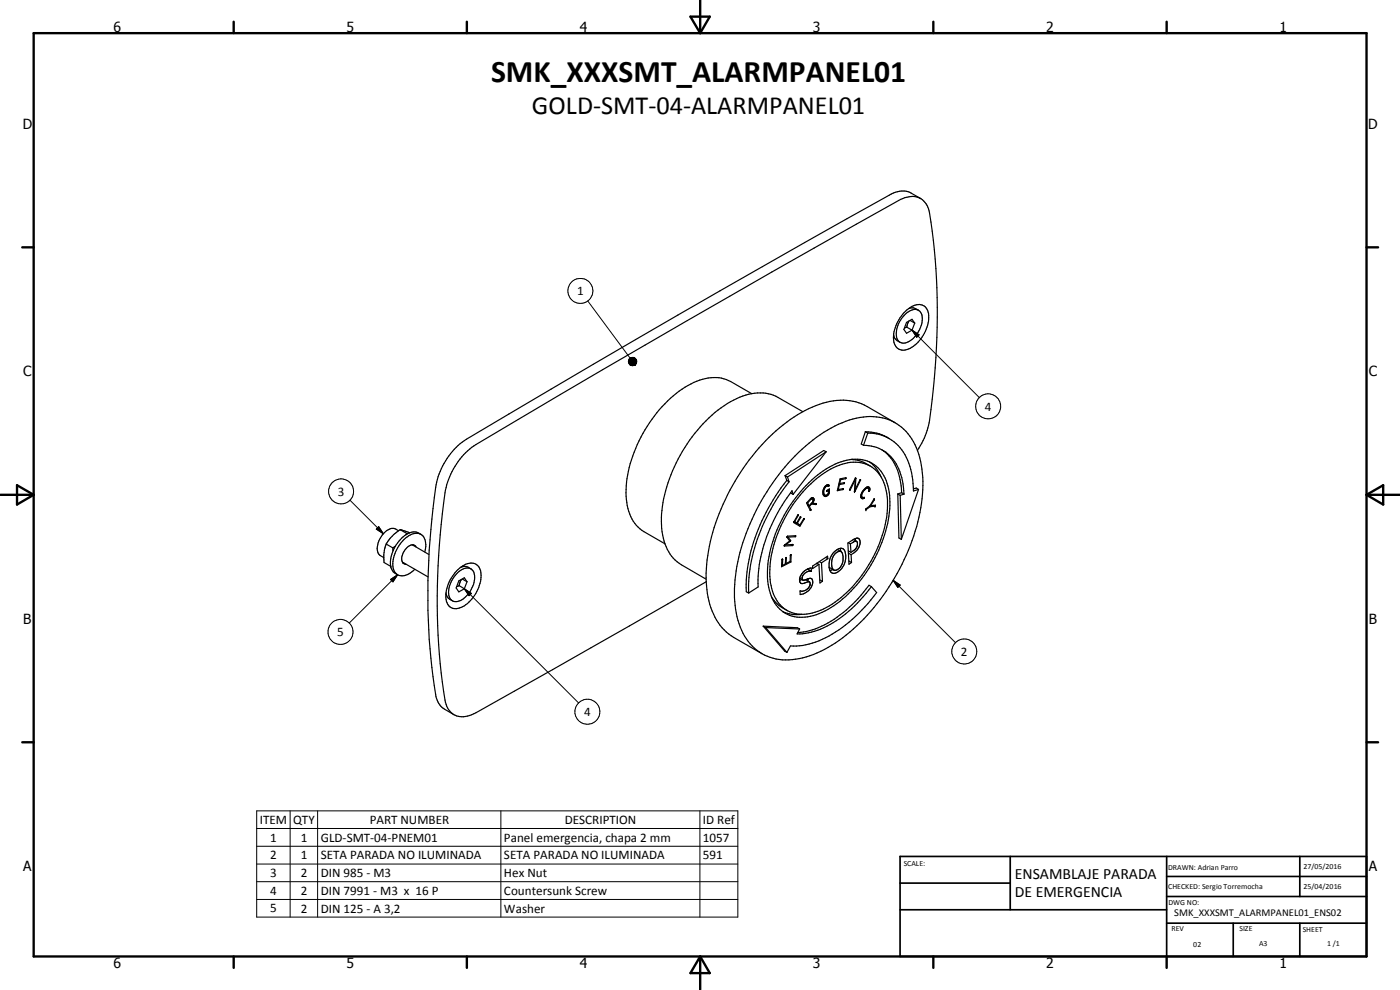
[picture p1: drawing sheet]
<svg xmlns="http://www.w3.org/2000/svg" width="420mm" height="297mm" viewBox="0 0 420 297" stroke-linecap="round" stroke-linejoin="round" font-family="sans-serif">
<g fill="none" stroke="#000" stroke-width=".35">
<path d="M276.3 59.6l-2.8-1.6a6.4 6.4 0 0 0-6.6 .5l-25.4 14.3-38.1 21.7-63.4 37.3a21.3 21.3 0 0 0-9.2 14.4 202.4 202.4 0 0 0 0 62.8 5.8 5.8 0 0 0 2.6 3.8l2.8 1.6M271.3 93.8a5.6 5.6 0 0 1 5.5-2.3 4 4 0 0 1 1.9 4.8 11 11 0 0 1-6.9 8.7 2.94 2.94 0 0 1-3.6-3.2 11.6 11.6 0 0 1 3.1-8zM271.7 94.3a3.5 3.5 0 0 1 4.1-1.1 4.5 4.5 0 0 1 .2 5.5 6.3 6.3 0 0 1-5.1 4.3 2.78 2.78 0 0 1-1.8-3.8 8.8 8.8 0 0 1 2.6-4.9zM272.1 98.2l-.7 .3M272.1 98.2l1.6 .9M272.7 92.6l1.5-.2 1.5 .7M272.8 96.3l-.7 1.9M273.1 96.1l1.4 .8M274.5 96.9l-.8-1.1-1.6 .9-.8 2.1 .8 1.2 1.6-.9M274.5 96.9l-.8 2.2M225.6 118.1l-6.3-3.6a13 13 0 0 0-12.8 1.2 40.5 40.5 0 0 0-18.6 32.2 12.9 12.9 0 0 0 5.3 11.6l6.3 3.7M225.6 118.1a11.2 11.2 0 0 1 7.9 1.2l7.4 4.2"/>
<path d="M225.6 118.1a29.1 29.1 0 0 0-16.2 10.9 43.9 43.9 0 0 0-10.9 28.5 14.5 14.5 0 0 0 5.4 11.5l8 4.8M268.2 100.4l.6 1.4 1.3 .9M247.9 135.6l-.7-.4-11.6 7.5M247.9 135.6l-9.9 12.7M247.9 135.6l-11.6 7.5M255.4 137.8a10.4 10.4 0 0 1 5.8 2M259.2 133.6a11.7 11.7 0 0 1 11.4 9.7l.7 5M259.7 129.5l-1.2 3.7 .7 .4M259.7 129.5l.7 .5M259.7 129.5a13 13 0 0 1 6.5 1.7M260.4 130l-1.2 3.6M260.4 130l3.5 .3 2.3 .9"/>
<path d="M260.9 138.6a10.2 10.2 0 0 1 3.5 4.4M264.5 134.9a14.1 14.1 0 0 1 6 10.9l.1 2M266.2 131.2a14.8 14.8 0 0 1 7.6 11.7l.3 4.4 1.6-.4M268.3 126.7a17.7 17.7 0 0 0-15.6 .2 49.5 49.5 0 0 0-20 16.8 62.7 62.7 0 0 0-12.3 33 23.9 23.9 0 0 0 4.8 16.5l1.9 1.9 1.6 1M275.3 135.1a23.6 23.6 0 0 0 4.1-12.2 198.7 198.7 0 0 0-.7-60.2 5.3 5.3 0 0 0-7.7-3.1l-39.4 22-25.3 14.6-63.5 37.2a21.8 21.8 0 0 0-9.2 14.5 205.7 205.7 0 0 0 .1 62.8 5.3 5.3 0 0 0 7.9 3.8l24.3-13.6 46.1-26.4M119.6 159.3a2.7 2.7 0 0 0-3.9 .2 6.2 6.2 0 0 0-2.2 6.5l.4 .5 1.3 .8M120.1 158.9l2.9 1M120.1 158.9l-2 1.5-2.2 2.8M120.1 158.9l2 1.2M235.6 142.7l.5 1.4M235.6 142.7l.7 .4M236.1 144.1a53.5 53.5 0 0 0-12.2 32.3l.1 1.1 .7 .4"/>
<path d="M236.1 144.1l.7 .5M236.3 143.1l.5 1.5M236.8 144.6a54.7 54.7 0 0 0-12.1 31v2.3M237.3 147.8l.7 .5M238 148.3l-.3-1.1a46.8 46.8 0 0 0-10.2 27.8v1.1l-2.8 1.8M238.3 156.5l1.8 1M238.3 156.5l1 .5M238.3 156.5l.4 .2M238.3 156.5h.2M238.8 156.8l-.1 .3M239.3 157l.8 .5M240.1 155.1h.1"/>
<path d="M240.1 155.1l-1 1.8-.6-.4M240.2 155.1h.1M240.3 155.1l-1 1.9M241.2 155.6l-1.1 1.9M241.2 155.6h.1M241.3 155.6h.1M241.4 155.6l-1.3 2.3-1.9-1.1 1.3-2.3 .1 .1-1.1 1.9M241.9 145.7a24.1 24.1 0 0 1 13.9-7.9 9.8 9.8 0 0 1 10.7 8 30.9 30.9 0 0 1-3.3 20.4 39.3 39.3 0 0 1-14.7 16.6 13.4 13.4 0 0 1-12.1 1.6 11 11 0 0 1-5.9-9.1 36.4 36.4 0 0 1 7.5-24.9zM242.2 150.7l.2 .2M242.3 151.5l.5 .3M242.4 150.9l.4 .9M242.4 151.7l.5 .2"/>
<path d="M242.5 145.9a21.8 21.8 0 0 1 13.6-7.2 9.1 9.1 0 0 1 9.4 6.9 28.4 28.4 0 0 1-2.5 19.5 35.6 35.6 0 0 1-16.7 18 10.3 10.3 0 0 1-12.2-1.6 15.8 15.8 0 0 1-2.9-12.6 40.4 40.4 0 0 1 11.3-23zM242.9 151.9l.5 1.1M243.2 153.1v.1M243.4 153h.1M243.4 151.2l.1 .1M243.4 153l-.2 .2M243.5 149.4h.1a.6 .6 0 0 1 .7 .3 .6 .6 0 0 1-.1 .7M243.5 149.4l-1.4 1.5 1.1 2.2M243.5 149.4l.4 .2M243.5 151.3l-.6 .6M243.5 151.3l1.3 .1M243.6 150.9l.1 .1"/>
<path d="M243.7 151l1.2 .1-.1 .3M243.9 149.6l-.5 .2-1 1.1M243.9 149.6l.1 .7M244 150.3l-1.2 1.5M244 150.3l.2 .1M244.2 150.4l-.5 .6M244.2 151l.6 .4M247 148.3l.6 .3M248.1 147.2l.8-.5-.1 1.4M248.1 147.2h.1M248.1 145.5l.4 .3M248.1 145.5h.5l.1 .3"/>
<path d="M248.1 145.5l-.2 .2a2.49 2.49 0 0 0-.5 3.1 1.23 1.23 0 0 0 1.4-.7M248.4 145.8h.1M248.4 147l.3 .1M248.5 145.8l-.5 .1-.5 .5-.3 .8v.8a.76 .76 0 0 0 1 .6 .76 .76 0 0 0 .5-1v-.5M248.5 145.8h.2M248.6 148l.2 .1M248.7 147.1l-.5 .3-.1-.2M248.7 145.8h.1M251.4 146.8l.2 .1M251.7 145.3l.2 .1M251.8 144.9l.2 .2M251.9 145.4l-.3 1.5"/>
<path d="M252 145.1l1.4-.3-.1 .3M252.1 143.8l.2 .1M252.3 143.9l-.3 1.2M253.3 145.1l-1.4 .3M253.3 145.1h.1M253.7 143.6l-1.4 .3M253.7 143.6h.1M253.8 143.6v-.3l-1.7 .4-.8 3.5 1.7-.3 .1-.2-1.5 .2M256.4 146.9h.2M256.4 147.5h.1M256.5 143.9l.2 .1M256.5 147.5h.1"/>
<path d="M256.6 146.9l1.6-3-1.8 3.6M256.7 143.6l-1.7 3.4h.2l1.5-3M256.7 144l-.3 3.5M256.7 143.5l.2 .1-.3 3.3M256.7 143.5v.1M256.8 143.5h.1M258.3 149l.4 .6 .5-.1M258.3 149l.5 .3M258.8 149.3h.1M258.8 149.3l.4 .2M259.4 149.2v.1M259.4 149.3l-.2 .2"/>
<path d="M259.9 152.7h.1M260.1 146.2l.5 .2M260.6 146.4h-.2a2.5 2.5 0 0 0-1.8 2.1 .55 .55 0 0 0 .1 .6 .55 .55 0 0 0 .7 .1M260.6 146.4l.2 .4-.1 .6a.74 .74 0 0 0 .2-1.1 .74 .74 0 0 0-1.2 .1l-1.1 1.5-.3 1.1M260.9 151.9l.2 .1M261.1 151.6l.2 .1M261.1 152l-1.3 1 .1-.3M262.1 151.6l.5 .3M262.2 149.9h.2M262.2 149.8l-1.1 2-1.2 .9M262.3 149.7h.1M262.3 149.8h-.1"/>
<path d="M262.3 149.7v.1M262.4 149.9l-1.1 1.8M262.4 149.7l.1 .1M262.5 149.8l-.1 .1M262.6 151.9l-1.5 .1M262.7 151.6l-1.4 .1M262.7 151.8l-.1 .1M262.7 151.6v.2M262.7 151.6h.1M262.7 151.8h.1M269.4 148.2l.4 13.2 .7 .4M269.4 148.2l.8 .4"/>
<path d="M270.2 148.6l.3 13.2M270.6 147.8l-1.2 .4M270.6 147.8l.7 .5M271.3 148.3l-1.1 .3M274.1 146.7l.9-.3 .7 .5M275.7 146.9l-5.2 14.9M115.9 163.2a11.2 11.2 0 0 0-.6 5.6l2 1M115.9 163.2l2 1.2M117.9 164.4v.9M118.7 163.8l-.8 .6M120.8 168.7l7.7 4.4M120.9 168.9h.3"/>
<path d="M121.9 160.4a10.1 10.1 0 0 0-4.5 10.1l.6 1.1 1.3 .9M122.1 160.1h.2M122.1 160.1l-.3 .3M122.3 160.1l-.4 .3M122.3 160.1a3.4 3.4 0 0 1 4 .2M123.8 163.5l4.9 2.9M124 163.5l.2 .2M124.9 164.1a1.71 1.71 0 0 0-2.9 .4 4 4 0 0 0-1.1 4.5l1 .3M126.4 160.4a4.3 4.3 0 0 0-5.1 1.4 9.6 9.6 0 0 0-3 9.6 3.1 3.1 0 0 0 4.8 .5l1.4-1.1M126.4 160.4a4.6 4.6 0 0 1 1.1 5.2M133.8 178l.6 1.4 1.4 .9M136.9 172.3a3.7 3.7 0 0 1 4.5-1.6 4.4 4.4 0 0 1 .3 5.6 6.5 6.5 0 0 1-5.1 4.2 2.51 2.51 0 0 1-1.9-3.3 8.8 8.8 0 0 1 2.2-4.9z"/>
<path d="M137 171.4a5.1 5.1 0 0 1 5.8-2.2 4.2 4.2 0 0 1 1.5 4.7 11.1 11.1 0 0 1-6.4 8.5 2.97 2.97 0 0 1-4.1-3 11.5 11.5 0 0 1 3.2-8zM137.8 175.7l-.7 .3M137.8 175.7l1.5 1M138.3 170.2l1.6-.2 1.4 .7M138.5 173.9l-.7 1.8M138.8 173.7l1.4 .8M140.2 174.5l-.9-1.1-1.6 .9-.8 2.1 .8 1.2 1.6-.9M140.2 174.5l-.9 2.2M212 174.5a56.6 56.6 0 0 1 8.6-30.1 55.2 55.2 0 0 1 22-21.8 19.6 19.6 0 0 1 16-1.4l10.5 5.9a18.6 18.6 0 0 1 7.7 14.8 54.8 54.8 0 0 1-8.3 31.5 55.5 55.5 0 0 1-22.2 22 22.5 22.5 0 0 1-13.4 2.3l-1.8-.5-2.4-1.1M212 174.5a21.3 21.3 0 0 0 6 15.2l2.2 1.6 8.5 4.8M231.6 179.1l2.1 2.5 2.5 1.5M234.6 169.5l.2 .2"/>
<path d="M235.4 163.8h.1M235.5 163.4l.2 .1M235.7 168.9l.2 .2M235.9 169.1v-1.8l-.2 1.9-.9 .5M236.2 161.1l.8 1.2-1.4 1.1-.2 .4M236.2 161.1l.2-.2 2.4-.2-.1 .3-2.2 .2M236.2 161.1h.1M236.2 161l.3 .2M236.5 161.2l.8 .9-.2 .3M236.9 162.3l.2 .1M237.1 168.4l.3 .2M237.1 162.4l-1.4 1.1"/>
<path d="M237.4 168.6v-2.2l-.2 .2-.1 1.8-1.2 .7M237.4 168.6l-2.8 1.5 .2-2.3v1.9M237.9 163.7l-2.5 .1M237.9 163.6v.1M237.9 163.4h.1M237.9 163.4l-2.2 .1M237.9 163.4v.2M240 173.5l.9 .5M240.7 173.9l-.7 .3M240.9 174l.9-.1a1.25 1.25 0 0 1 2.1 .3 4.1 4.1 0 0 1-3.8 4.2v-1.1a2.43 2.43 0 0 0 2.9-2.6l-.4-.2-1.9 .6-.6-.3-.1-.7M241.8 173.9l1.1 .7M242.5 173.7l-.1 .6"/>
<path d="M243.4 171.4a2.2 2.2 0 0 0-2.5 2.6M243.5 171.4l-1.2-.6 1.1 .6M243.5 171.4h-.1M243.5 171.4l-.1-1a4.1 4.1 0 0 0-3.4 3.7M245.1 169l.7 .3M245.8 169.3l.3 5.6 .7-.5M245.9 168.5l.6 .4M246 174l.8 .4M246.5 168.9l.3 5.5M247.8 167.3l.6 .3M248.4 167.6l-1.9 1.3M248.4 167.6v-.7l-4.5 2.9v.8l1.9-1.3"/>
<path d="M248.8 170.3a6.2 6.2 0 0 1 .7-3.6 3.5 3.5 0 0 1 3.3-2.1 3.3 3.3 0 0 1 .9 3.5 4.9 4.9 0 0 1-2.8 3.8 1.28 1.28 0 0 1-1.8-.7M248.8 170.3l.3 .9M248.8 170.2l1.4 .8M249.9 170.9l-.8 .3M250.6 166.2l.4-.3a1.06 1.06 0 0 1 1.3-.5 1.06 1.06 0 0 1 .6 1.2 3.9 3.9 0 0 1-1.6 4.3 1.14 1.14 0 0 1-1.3-.1 1.14 1.14 0 0 1-.4-1.1l.2-2zM252.1 164.5l.3 1-1.1-.6M254.6 165.3l.8 .4M254.6 162.9l.6 .3M254.6 166l.8 .4M254.8 168.3l.8 .5M255.2 163.2l.2 2.5M255.4 166.4l.2 2.4"/>
<path d="M256.1 161.9l.2-.1a1.12 1.12 0 0 1 1.4-.2 1.12 1.12 0 0 1 .4 1.4l-.3 1.1-.7 1.1-1.7 1.2M256.1 161.9l-1.6 1 .3 6.4 .8-.5M256.1 161.9l1 .5M256.7 161.6v.6M257.1 162.4l-.8 .1-1.1 .7M257.1 162.4l.2 .4-.1 1.3-.7 .9-1.1 .7M261.5 176a34.7 34.7 0 0 1-18 13.7l-2.6 .5h-1.7l.8-1.5M261.5 176l-.7-.4a36.2 36.2 0 0 1-17 13.4l-1.8 .5-2.6 .3M261.5 176l1.6 1.8a42.2 42.2 0 0 1-18.3 14.9 18.4 18.4 0 0 1-7.6 1.1l-1 1.9M229.1 187.9l10.2 .4 .7 .4M229.1 187.9l.7 .4M229.1 187.9l6.4 7.5 .7 .3"/>
<path d="M229.8 188.3l10.2 .4M229.8 188.3l6.4 7.4M235 183.6l2.6 .7h3"/>
</g>
<g fill="#000">
<circle cx="253.1" cy="146.6" r=".18"/>
<circle cx="256.4" cy="147.5" r=".18"/>
<circle cx="259.9" cy="153" r=".18"/>
<circle cx="262.4" cy="149.7" r=".18"/>
<circle cx="262.6" cy="151.9" r=".18"/>
<circle cx="117.3" cy="169.9" r=".18"/>
<circle cx="236" cy="167.3" r=".18"/>
<circle cx="245.2" cy="169" r=".18"/>
</g>
<g fill="none" stroke="#000" stroke-width=".71">
<path d="M10.1 9.9h400v277.1h-400zM70.1 6.5v3.4M140.1 6.5v3.4M207.2 5h5.8l-2.9 4.9zM210.1 0v9.9M280.1 6.5v3.4M350.1 6.5v3.4M6.7 74.2h3.4M410.1 74.2h3.5M.1 148.5h10M5.1 145.6l5 2.9-5 2.9zM410.1 148.5h10"/>
<path d="M410.1 148.5l5-2.9v5.8zM6.7 222.7h3.4M410.1 222.7h3.5M70.1 287v3.4M140.1 287v3.4M210.1 287v10M210.1 287l2.9 5h-5.8zM280.1 287v3.4M350.1 287v3.4"/>
</g>
<path d="M270.1 257h140v30h-140zM303.2 257v16M350.1 257v30M390.1 257v12M270.1 265h33.1M270.1 273h80M350.1 277h60M350.1 269h60M350.1 263h60M370.1 277v10M390.1 277v10" fill="none" stroke="#000" stroke-width=".51"/>
<g fill="none" stroke="#000" stroke-width=".3">
<path d="M176.4 90.3l12.7 17.1M273.7 99.1l2.1 1.4-.7 .7zM273.7 99.1l20.2 20.2M188.6 108.5l2 1-2-.7zM188.6 108.2l2 1.3-2-1zM188.6 108.8l2 .7-1.9-.5zM188.7 108l1.9 1.5-2-1.3zM188.7 109l1.9 .5-1.7-.2zM188.8 107.7l.2-.1 1.6 1.9zM188.8 107.7l1.8 1.8-1.9-1.5zM188.9 109.3l1.7 .2h-1.6zM189 109.5h1.6z"/>
<path d="M189.2 107.4l.2-.1 1.2 2.2zM189.2 107.4l1.4 2.1-1.6-1.9zM189.3 109.6l1.3-.1zM189.4 107.3l.3-.1 .9 2.3zM189.6 109.7l1-.2zM189.7 107.2h.3l.6 2.3zM189.8 109.7l.8-.2zM190 107.2l.3 .1 .3 2.2zM190.1 109.7l.5-.2zM190.3 107.3l.2 .1 .1 2.1zM190.3 109.6l.3-.1zM190.4 107.3v2.2"/>
<path d="M190.5 107.4l.2 .2-.1 1.9zM190.6 107.4v2.1M190.7 107.6l.2 .2-.3 1.7zM190.9 107.8l.1 .2-.4 1.5zM190.9 109.1l-.3 .4zM191 108l.1 .3-.5 1.2zM191 108.8l-.4 .7zM191.1 108.5l-.5 1zM191.1 108.3l-.5 1.2zM105 150.1l10.1 10M112.9 158.7l.8-.7 1.4 2.1zM113.7 158l1.4 2.1-2.2-1.4z"/>
<path d="M117.2 173.9l2.1-1.4-1.4 2.1zM119.3 172.5l-14.5 14.4M139.3 176.7l2.2 1.4-.8 .6zM139.3 176.7l34.3 34.2M268 174.1l2.2 1.5-.8 .6zM268 174.1l18.8 18.7M77 243.3h144.4v31.9h-144.4zM77 248.6h144.4M77 253.9h144.4M77 259.2h144.4M87.1 243.3v31.9M95.3 243.3v31.9"/>
<path d="M150.3 243.3v31.9M210 243.3v31.9M77 264.5h144.4M77 269.9h144.4"/>
<circle cx="174.2" cy="87.3" r="3.7"/>
<circle cx="296.6" cy="121.9" r="3.7"/>
<circle cx="102.4" cy="147.4" r="3.7"/>
<circle cx="102.2" cy="189.6" r="3.7"/>
<circle cx="289.4" cy="195.5" r="3.7"/>
<circle cx="176.3" cy="213.6" r="3.7"/>
</g>
<g fill="#000">
<path d="M190.9 109.1l-.3 .4zM191 108.8l-.4 .7zM191.1 108.5l-.5 1zM191.1 108.3l-.5 1.2zM191 108l.1 .3-.5 1.2zM190.9 107.8l.1 .2-.4 1.5zM190.7 107.6l.2 .2-.3 1.7zM190 107.2l.3 .1 .3 2.2zM189.7 107.2h.3l.6 2.3zM189.4 107.3l.3-.1 .9 2.3zM189.2 107.4l.2-.1 1.2 2.2zM189.2 107.4l1.4 2.1-1.6-1.9z"/>
<path d="M188.8 107.7l.2-.1 1.6 1.9zM188.8 107.7l1.8 1.8-1.9-1.5zM188.7 108l1.9 1.5-2-1.3zM188.6 108.2l2 1.3-2-1zM188.6 108.5l2 1-2-.7zM188.6 108.8l2 .7-1.9-.5zM188.7 109l1.9 .5-1.7-.2zM188.9 109.3l1.7 .2h-1.6zM189 109.5h1.6zM189.3 109.6l1.3-.1zM189.6 109.7l1-.2zM189.8 109.7l.8-.2z"/>
<path d="M190.1 109.7l.5-.2zM190.3 109.6l.3-.1zM273.7 99.1l2.1 1.4-.7 .7zM113.7 158l1.4 2.1-2.2-1.4zM117.2 173.9l2.1-1.4-1.4 2.1zM139.3 176.7l2.2 1.4-.8 .6zM268 174.1l2.2 1.5-.8 .6z"/>
</g>
<text font-size="9.4" x="147.4" y="24.6">SMK_XXXSMT_ALARMPANEL01</text>
<text font-size="7.9" x="159.6" y="34.1">GOLD-SMT-04-ALARMPANEL01</text>
<g font-size="4.7">
<text x="304.6" y="263.8">ENSAMBLAJE PARADA</text>
<text x="304.6" y="269.2">DE EMERGENCIA</text>
</g>
<g font-size="4.2">
<text x="34" y="9.6">6</text>
<text x="104" y="9.6">5</text>
<text x="174" y="9.6">4</text>
<text x="244" y="9.6">3</text>
<text x="314" y="9.6">2</text>
<text x="384" y="9.6">1</text>
<text x="6.8" y="38.7">D</text>
<text x="410.6" y="38.7">D</text>
<text x="7" y="112.9">C</text>
<text x="410.8" y="112.9">C</text>
<text x="7" y="187.1">B</text>
<text x="410.8" y="187.1">B</text>
<text x="7" y="261.4">A</text>
<text x="410.8" y="261.4">A</text>
<text x="34" y="290.4">6</text>
<text x="104" y="290.4">5</text>
<text x="174" y="290.4">4</text>
<text x="244" y="290.4">3</text>
<text x="314" y="290.4">2</text>
<text x="384" y="290.4">1</text>
</g>
<g font-size="3.9">
<text x="173.2" y="88.6">1</text>
<text x="295.6" y="123.2">4</text>
<text x="101.4" y="148.7">3</text>
<text x="101.2" y="190.9">5</text>
<text x="288.4" y="196.7">2</text>
<text x="175.3" y="214.8">4</text>
<text x="78" y="247.2">ITEM</text>
<text x="88" y="247.2">QTY</text>
<text x="110.9" y="247.2">PART NUMBER</text>
<text x="169.5" y="247.2">DESCRIPTION</text>
<text x="210.9" y="247.3">ID Ref</text>
<text x="81.1" y="252.5">1</text>
<text x="81.1" y="257.9">2</text>
<text x="90.2" y="252.5">1</text>
<text x="90.2" y="257.9">1</text>
<text x="96.3" y="252.5">GLD-SMT-04-PNEM01</text>
<text x="96.3" y="257.9">SETA PARADA NO ILUMINADA</text>
<text x="151.2" y="252.6">Panel emergencia, chapa 2 mm</text>
<text x="151.2" y="257.9">SETA PARADA NO ILUMINADA</text>
<text x="210.9" y="252.5">1057</text>
<text x="210.9" y="257.9">591</text>
<text x="81.1" y="263.1">3</text>
<text x="90.2" y="263.1">2</text>
<text x="96.3" y="263.1">DIN 985 - M3</text>
<text x="151.2" y="263.1">Hex Nut</text>
<text x="81.1" y="268.5">4</text>
<text x="90.2" y="268.5">2</text>
<text x="96.3" y="268.5">DIN 7991 - M3 x 16 P</text>
<text x="151.2" y="268.6">Countersunk Screw</text>
<text x="81.1" y="273.8">5</text>
<text x="90.2" y="273.8">2</text>
<text x="96.3" y="273.8">DIN 125 - A 3,2</text>
<text x="151.2" y="273.9">Washer</text>
</g>
<text font-size="3.1" x="352.4" y="275">SMK_XXXSMT_ALARMPANEL01_ENS02</text>
<g font-size="2.4">
<text x="271.2" y="259.7">SCALE:</text>
<text x="350.6" y="261">DRAWN: Adrian Parro</text>
<text x="391.2" y="260.6">27/05/2016</text>
<text x="350.6" y="266.9">CHECKED: Sergio Torremocha</text>
<text x="391.2" y="266.7">25/04/2016</text>
<text x="350.6" y="271.4">DWG NO:</text>
<text x="351.6" y="279.3">REV</text>
<text x="372" y="279.4">SIZE</text>
<text x="391" y="279.6">SHEET</text>
<text x="358.1" y="284.1">02</text>
<text x="377.9" y="283.8">A3</text>
<text x="398.3" y="283.8">1 /1</text>
</g>
</svg>
